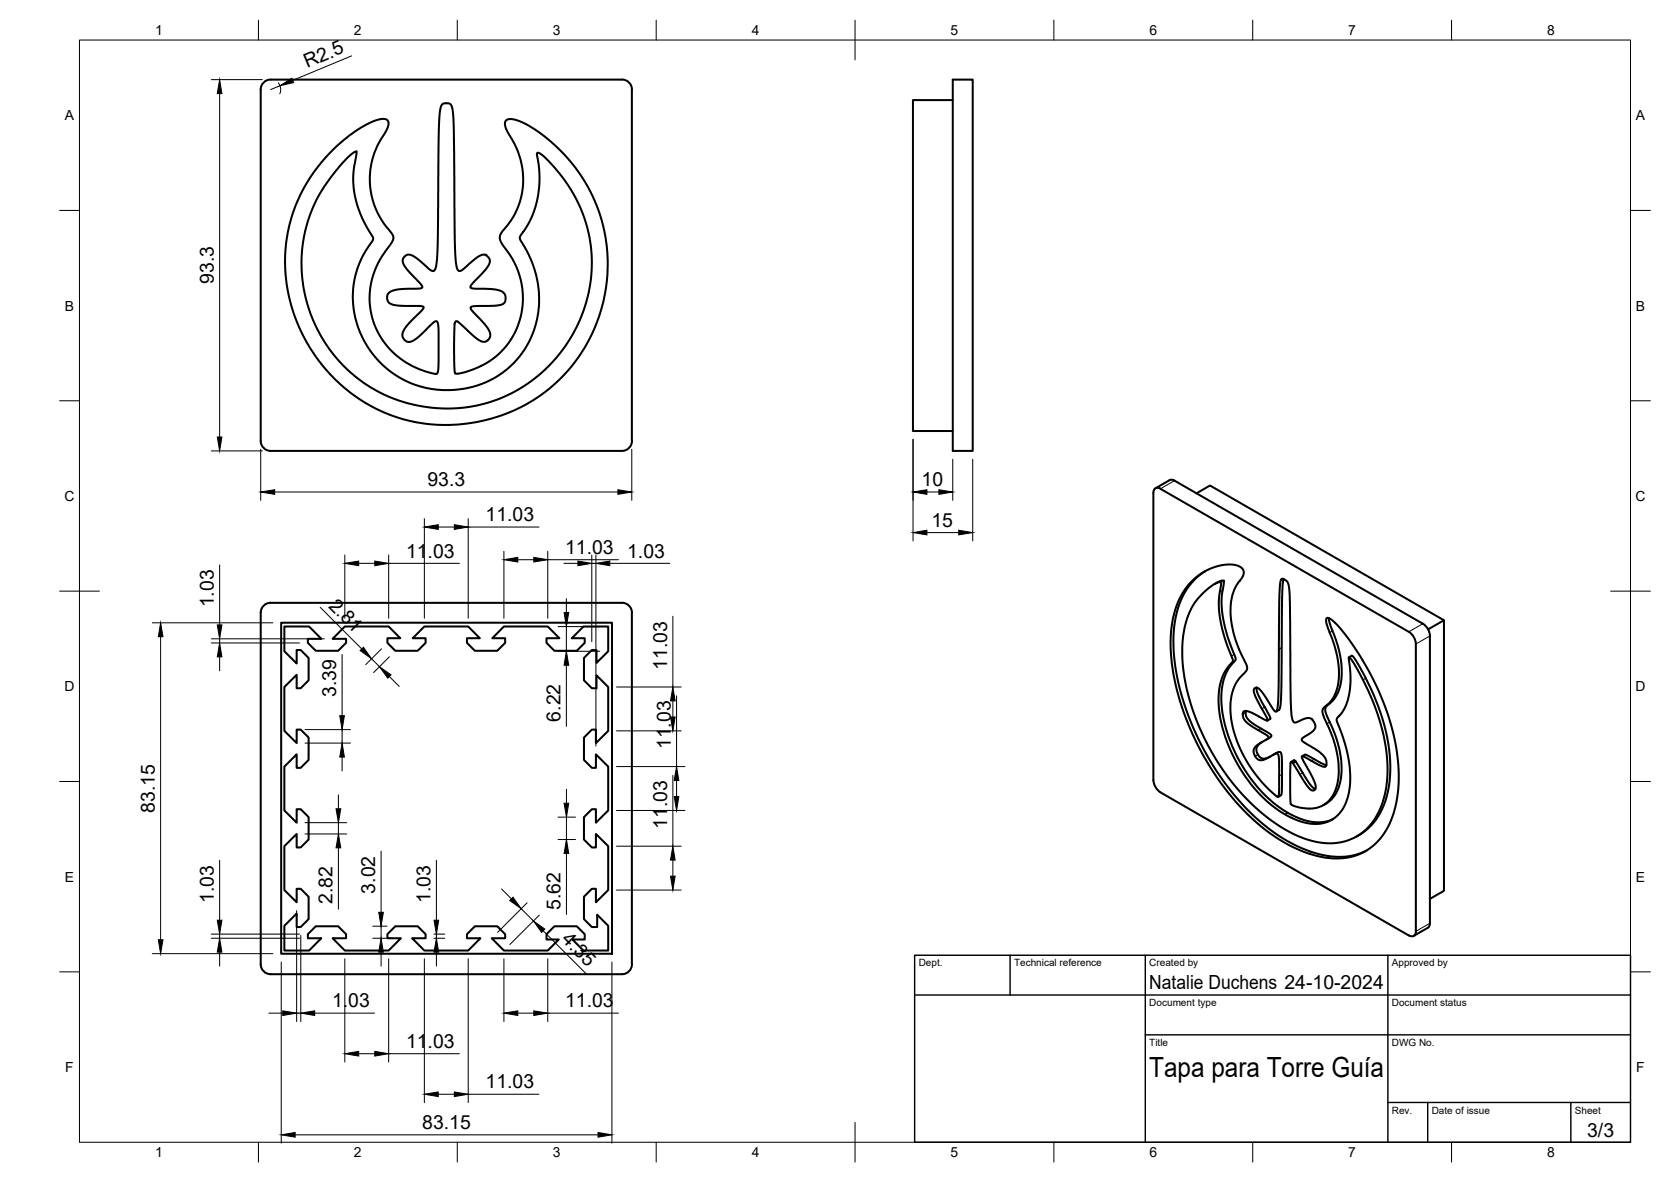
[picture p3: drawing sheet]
<svg xmlns="http://www.w3.org/2000/svg" width="420mm" height="297mm" viewBox="0 0 420 297" stroke-linecap="round" stroke-linejoin="round" font-family="sans-serif">
<!-- layer: Visible -->
<g fill="none" stroke="#000" stroke-width=".51">
<path d="M82.7 38.6a31 31 0 0 1 11.9-8.4l1.9-.3 .7 .1 .4 .4 .1 .6-.1 .8-1.1 2.1a19.7 19.7 0 0 0 2.1 24.9l.3 .7-.1 .9-3.8 5.9-1.2 3-.6 2.7-.3 3.3 .3 2.9 .7 2.6 1.1 2.7 1.2 2 1.5 1.9 1.5 1.5 1.7 1.4 1.9 1.2 2.4 1.2 1.9 .7 2.5 .6 .5-.4 .2-1.7-.1-10a.83 .83 0 0 0-.7-1.2l-.7 .5-4 3.8-1.4 .8a1.88 1.88 0 0 1-2.1-1 1.88 1.88 0 0 1 .5-2.2l.9-1.3 3.6-3.6a.46 .46 0 0 0 .2-.6 .46 .46 0 0 0-.7-.2l-5.7-.1-1.3-.2-.9-.5a1.93 1.93 0 0 1-.4-2.1 1.93 1.93 0 0 1 1.9-1.1l2.3-.3 3.7-.1 .8-.3-.4-.8-3.4-3.6-1.1-1.8a1.68 1.68 0 0 1 .9-1.9 1.68 1.68 0 0 1 2 .4l3.8 3.2a.89 .89 0 0 0 1.1 .4 .89 .89 0 0 0 .5-1.1l.5-5.8 .2-28.1 .2-4.4 .3-1.7a1.54 1.54 0 0 1 1.8-1.1 1.54 1.54 0 0 1 1.2 1.8l.3 5.9 .3 28.9 .3 4.2 .6 1.3a1.11 1.11 0 0 0 1.4-.5l2.9-2.6 1.7-.9a1.78 1.78 0 0 1 1.8 1.2 1.78 1.78 0 0 1-.6 2l-3.6 3.9-.6 1.1 1 .3 3.8 .1 2.3 .3 1.2 .6 .5 1a1.85 1.85 0 0 1-2.2 2.3l-5.6 .1-1 .4 .4 .8 3.2 3.3 .8 1.2 .6 1.2-.2 1.2a1.79 1.79 0 0 1-3 .2l-3.8-3.4a2.11 2.11 0 0 0-1.6-1.1 1.71 1.71 0 0 0-.4 1.8l-.1 9.7 .2 1.5 .3 .2 1.7-.2 2.7-.9 2.4-1.1 1.9-1.1 1.5-1.2 1.9-1.8 1.6-2.1 1-1.8 1.2-2.9 .5-2 .4-3.7-.2-2.6-.5-2.6-.9-2.8-1-2-3.1-4.7a2.84 2.84 0 0 1 1.1-2.9 19.4 19.4 0 0 0 .7-24.3l-.6-1.8v-.6l.2-.5 .5-.3 .9-.1 1.7 .4 2.6 1.2 2.5 1.7 5.1 4.3 4.2 4.7 3 4.5 2.4 5 1.5 4.8a40.3 40.3 0 0 1-42.5 50.2l-6.1-.9-4.9-1.5-4.7-2.2-4.9-3.1-4.1-3.5-4.1-4.6-3-4.5-2.7-5.5-1.8-5.9-1-6.1-.1-4.6 .6-5.8 1.4-5 1-2.7 1.6-3.3 2.7-4.4zM87.1 39.9l2.2-1.8a.27 .27 0 0 1 .4 0 .27 .27 0 0 1 0 .4l-.9 5.7 .4 4.6 .6 2.6 .9 2.5 1 2.2 2.1 3.7-.4 1.1a23.2 23.2 0 0 0 12.9 36.4 23.1 23.1 0 0 0 27.3-12.5 25.7 25.7 0 0 0-2.9-24.7l.2-.9 1.5-2.1 1.3-2.6 1.3-4.1 .6-3.2 .1-1.9-.2-3.6-.5-2.8v-.4l.3-.1 1.5 1 2.2 2.2 2.4 2.9 2.2 3.3 1.5 2.6 1.4 3.1 .8 2.5 .9 3.4 .4 2.9 .2 3.5-.4 5.8-1 4.4-.7 2.2-1.5 3.5-1.4 2.7-3.6 5.1-4.3 4.4-4.7 3.5-4.7 2.4-4.6 1.6-5.8 1.1-4.9 .1-5.8-.6a36.3 36.3 0 0 1-19.1-61.2zM158.9 22.5v88.3M158.9 22.5a2.48 2.48 0 0 0-2.5-2.5h-88.3a2.51 2.51 0 0 0-2.5 2.5v88.3a2.51 2.51 0 0 0 2.5 2.5h88.3a2.51 2.51 0 0 0 2.5-2.5M239.6 25.2h-10v83.1h10M239.6 20h5v93.3h-5zM290 123.9v72.2M290 123.8a1.08 1.08 0 0 1 .5-1.1 1.08 1.08 0 0 1 1.3 .1l62.4 36a3.9 3.9 0 0 1 1.8 3v72.2a1.08 1.08 0 0 1-.5 1.2 1.08 1.08 0 0 1-1.3-.1l-62.4-36M294.1 120.7l-3.6 2M294.1 120.7l.6-.2 .6 .3 62.5 35.9M300.8 124l3.4-2 58.9 33.9v68l-3.6 2M70.7 156.5h83.2v83.2h-83.2z"/>
<path d="M71.5 157.4h6.2l3.1 3.1h-3.4v1.1l2 1.9h5.6l2-1.9v-1.1h-3.4l3.1-3.1h11l2.9 3h-3.2v1.2l2 1.9h5.6l2-1.9v-1.2h-3.2l2.9-3h11l2.9 3h-3.2v1.2l2 1.9h5.6l2-1.9v-1.2h-3.2l2.9-3h11l3 3h-3.3v1.2l2 1.9h5.6l2-1.9v-1.2h-3.2l2.9-3h6.2v6.3l-2.9 2.9v-3.2h-1.2l-2 1.9v5.7l2 2h1.2v-3.3l2.9 2.9v11.1l-3.1 3v-3.3h-1l-2 1.9v5.7l2 2h1v-3.4l3.1 3v11.1l-3.1 3v-3.3h-1l-2 1.9v5.7l2 2h1v-3.4l3.1 3v11.1l-3.1 3v-3.3h-1l-2 1.9v5.7l2 2h1.4v-3.1l2.7 2.7v6.3h-6.2l-2.8-2.8h3.1v-1.3l-2-2h-5.6l-2 2v1.3h3.1l-2.8 2.8h-11l-3.1-3.1h3.4v-1l-2-2h-5.6l-2 2v1h3.4l-3.1 3.1h-11l-3.1-3.1h3.4v-1l-2-2h-5.6l-2 2v1h3.4l-3.1 3.1h-11l-3.1-3.1h3.4v-1l-2-2h-5.6l-2 2v1h3.4l-3.1 3.1h-6.2v-6.3l3.1-3v3.4h1l2-2v-5.7l-2-1.9h-1v3.3l-3.1-3v-11.1l3.1-3v3.4h1l2-2v-5.7l-2-1.9h-1v3.3l-3.1-3v-11.1l3.1-3v3.4h1l2-2v-5.7l-2-1.9h-1v3.3l-3.1-3v-11.1l3.1-3v3.4h1l2-2v-5.7l-2-1.9h-1v3.3l-3.1-3zM158.9 154v88.3M158.9 154a2.48 2.48 0 0 0-2.5-2.5h-88.3a2.51 2.51 0 0 0-2.5 2.5v88.3a2.51 2.51 0 0 0 2.5 2.5h88.3a2.51 2.51 0 0 0 2.5-2.5M302.6 148.9l2.4-1.9 1.3-.6a.42 .42 0 0 1 .5-.2 .42 .42 0 0 1 .3 .4 24.4 24.4 0 0 0 1.2 14.8l1.5 3.9a.99 .99 0 0 1-.3 1.5 13.7 13.7 0 0 0-3 11.3 37.5 37.5 0 0 0 15.9 26.2 13.5 13.5 0 0 0 11 2.4 9.2 9.2 0 0 0 5.9-8.1 32.6 32.6 0 0 0-3.2-17.4v-.5a12.2 12.2 0 0 0 3.4-8.4 31 31 0 0 0-.4-6.9l.2-.2a56.5 56.5 0 0 1 9.5 25.9 22.5 22.5 0 0 1-4.5 16.5 13.8 13.8 0 0 1-15 3.6 40.4 40.4 0 0 1-17.7-12.4 58 58 0 0 1-14.3-33.6 21.8 21.8 0 0 1 3.8-14.7zM303.1 143.5a17.8 17.8 0 0 0-7.8 13.9 53.6 53.6 0 0 0 6 28.3 60.7 60.7 0 0 0 21.1 24.9 25.7 25.7 0 0 0 16.8 4.6l2.3-.6 2.2-.9M305.4 146.8l.6-.4a1.49 1.49 0 0 1 1.8-.4v.2a23.8 23.8 0 0 0 .8 13.7l1.9 5a1.01 1.01 0 0 1-.3 1.5 14.2 14.2 0 0 0-2.9 12 37.6 37.6 0 0 0 15.9 25.5 13.7 13.7 0 0 0 10.9 2.4l1.1-.5M322.7 145.5l-.2 1.9-.2 3.9-.1 22.4a12.5 12.5 0 0 1-.6 4.7l-.7 .4M334.1 155.3l.2 1.2a33.8 33.8 0 0 1 3.1 12 9.7 9.7 0 0 1-3.5 8.7 1.74 1.74 0 0 0-.4 2.4 28.3 28.3 0 0 1 3.7 15.9 8.4 8.4 0 0 1-4.5 6.8M357.8 156.7a3.9 3.9 0 0 1 1.7 3.1v72.2l-.1 .7-.4 .5-3.5 2M363.1 155.9l-4 2.3M313.2 178.7a3 3 0 0 0 1.9 3.2l3.3 1.9a1.56 1.56 0 0 1 1.2 1.3l-1.3 .8M316 172.8v.1a14 14 0 0 0 2.6 5.8l.8 1.8-.7 .6"/>
<path d="M339.2 165.2l.8-.4a45.9 45.9 0 0 1 6.5 12.5 40.8 40.8 0 0 1 2.5 21.6 15.6 15.6 0 0 1-7.9 11.3M290 196a3.9 3.9 0 0 0 1.8 3.1M317.4 186.4a2.15 2.15 0 0 0-1.4 2.4 2.15 2.15 0 0 0 2.1 1.8l1.3-.5M320 189.8l.9-.5a.79 .79 0 0 1 1-.3 .79 .79 0 0 1 .4 1v4.1a18.6 18.6 0 0 1-.2 5.8l-.7 .4M325.8 191.4l-.4-.4-.7 .5M327.4 190.1l.9-.4 5.2 2.6M329.9 180.8a2.11 2.11 0 0 0-2.6 .1l-1.1 .5a.84 .84 0 0 1-1 0 .84 .84 0 0 1-.3-.9l-.4-4.8-.2-24.8a10.4 10.4 0 0 0-.7-4.8l-.3-.2a.78 .78 0 0 0-1.1-.3 46 46 0 0 0-.6 9.7l-.1 18.3a14.6 14.6 0 0 1-.6 5.2 2.28 2.28 0 0 1-1.4-1.5l-2.4-3.6a1.31 1.31 0 0 0-1.5-.8 1.26 1.26 0 0 0-.1 1.8l2 3.7a4.6 4.6 0 0 1 1.2 2.7l-.9-.3a14.2 14.2 0 0 0-4.8-2.1 1.55 1.55 0 0 0 .1 2.4l1 .9 2.5 1.6a4.6 4.6 0 0 1 2.4 1.8l-.4 .4a9.5 9.5 0 0 0-3.3 2.4 2.13 2.13 0 0 0 .9 2.5 2.13 2.13 0 0 0 2.6-.3l1.9-1 .3-.1 .3 .2a32.2 32.2 0 0 1 .3 8.1l-.1 2.3-.2 .4a31.6 31.6 0 0 1-11.9-21.6 11.6 11.6 0 0 1 4-10.2 2.05 2.05 0 0 0-.4-2.2 24.3 24.3 0 0 1-3.1-16.8 17.5 17.5 0 0 1 2.7-4.8 1.83 1.83 0 0 0-1.7-2.6 13.5 13.5 0 0 0-13.7 7.2 29.2 29.2 0 0 0-2.4 18.7 67.2 67.2 0 0 0 23.4 40.6 30.6 30.6 0 0 0 17.8 7.1 14.4 14.4 0 0 0 14.1-10.4 38.9 38.9 0 0 0-.5-23.8 65.5 65.5 0 0 0-14.2-25.2 1.82 1.82 0 0 0-1.8-.9 7.5 7.5 0 0 0 1 4.3 20.5 20.5 0 0 1 1.3 14.3 9.1 9.1 0 0 1-3.2 4.1 3.1 3.1 0 0 0 .5 2.8 25.6 25.6 0 0 1 3.1 15.8 7.1 7.1 0 0 1-7.8 6.5l-2.9-.6a1.26 1.26 0 0 1-1.2-1.7l.1-8.9 .2-.5 .4 .3M329.9 180.8h.1M330 180.8a1.96 1.96 0 0 1 .3 2.7l-1.5 1.2a1.84 1.84 0 0 0-1.5 1.3l.9 .7a17.4 17.4 0 0 1 5 3.8l.2 .5a1.07 1.07 0 0 1-.5 1.7l-3.2-1.5a4.2 4.2 0 0 0-2.4-1.1l.5 1.3a24.4 24.4 0 0 1 3 6.4 .87 .87 0 0 1-.7 .9 .87 .87 0 0 1-1-.7l-4-6.2 .7-.4 .5 .8a26.4 26.4 0 0 0 4 5.9l.4 .2"/>
</g>
<circle cx="122" cy="64" r=".25" fill="#000"/>
<!-- layer: Visible Narrow -->
<g fill="none" stroke="#000" stroke-width=".25">
<path d="M295.3 120.8l-3.5 2M302.9 143.6l-.7 .4M307.4 148.4l-.7 .4M307.8 146l-.7 .4M335 158.5l-.7 .4M357.8 156.7l-3.6 2.1M359.5 159.8l-3.5 2M310.2 166.4l-.7 .4M310.3 164.5l-.7 .4M313.2 179.1l-.7 .4M318 177.7l-.7 .4M322.3 162.8l-.7 .4"/>
<path d="M334.1 177l-.7 .4M343.4 170.4l-.7 .4M316.3 189.6l-.7 .4M317 183.1l-.7 .4M322.3 194.6l-.7 .4M327.6 194.2l-.7 .5M330.5 190.8l-.7 .4M334.3 181.5l-.6 .4M323.8 204.2l-.7 .4M329.9 214.1l-.7 .4M359.5 232l-3.5 2"/>
</g>
<!-- layer: BORDER -->
<g fill="none" stroke="#000" stroke-width=".25">
<path d="M20 10.1h390v276.9h-390zM65 5.1v5M115 5.1v5M165 5.1v5M215 5.1v10M265 5.1v5M315 5.1v5M365 5.1v5M15 52.9h5M410 52.9h5M15 100.7h5M410 100.7h5"/>
<path d="M15 148.6h10M405 148.6h10M15 196.4h5M410 196.4h5M15 244.2h5M410 244.2h5M65 287v5M115 287v5M165 287v5M215 282.1v9.9M265 287v5M315 287v5"/>
<path d="M365 287v5"/>
</g>
<!-- layer: TITLEBLOCK -->
<path d="M230 240.1h180v46.9h-180zM230 250h180M254 240.1v9.9M288 240.1v46.9M349 240.1v46.9M288 260.1h122M349 277.1h61M359 277.1v9.9M395 277.1v9.9" fill="none" stroke="#000" stroke-width=".36"/>
<!-- layer: FD_Dimensions -->
<g fill="none" stroke="#000" stroke-width=".25">
<path d="M88.4 14l-14.8 6.2M53.1 20h12.9M55.2 23.5v86.3M70 20.8a2.51 2.51 0 0 1 .3 2.8M70.4 21.6l-2.3 .9M53.1 113.3h12.9M65.6 112.9v12.8M158.9 112.9v12.8M229.6 110.4v25.5M239.6 115.4v10.3M244.6 115.4v20.5M69.1 123.6h86.3"/>
<path d="M86.7 139.5v15.9M97.7 139.5v15.9M106.7 130.4v25M110.2 132.4h4M117.7 130.4v25M117.7 132.4h17.8M126.7 138.5v16.9M137.7 138.5v16.9M148.8 139.5v21.8M149.8 139.5v48M233.1 123.6h3M233.1 133.8h8"/>
<path d="M38.3 156.5h30.3M55.2 142v15M80.5 152.6l10.5 10.5M90.2 141.6h4M97.7 141.6h17.8M130.2 140.7h4M137.7 140.7h17.8M140.3 157.5h10.5M141.8 141.6h3.5M142.4 150.5v3.5M142.4 157.5v6.2M148.8 141.6h1"/>
<path d="M153.3 141.6h15.1M169.2 154.9v17.7M40.4 160v76.2M53.1 161.6h22.2M53.1 160.5h28.4M55.2 160.5v1.1M55.2 165.1v3.5M86 164.5v15.4M93.4 165.6l2 1.9M95.9 163.1l-4 3.9M97.9 170l2.5 2.5M97.9 165l-4 4"/>
<path d="M140.3 163.7h10.5M142.4 167.2v15.3M155 172.6h16.3M169.2 176.1v4.1M170.1 174.9v17.7M76.7 186.7h11.4M76.7 183.4h11.4M85.1 199.8v3.4M86 183.4v3.3M86 190.3v3.4M142.4 198.3v3.6M155 183.7h16.3"/>
<path d="M155 192.6h17.2M169.2 194.9v17.7M170.1 196.1v4.1M55.2 216.2v15.1M76.7 206.7h10.5M76.7 209.6h10.5M85.1 206.7v2.9M85.1 213.1v15.4M95.8 213.9v15.4M109.7 216.2v15.1M140.3 205.3h4.4M140.3 211h4.4"/>
<path d="M142.4 205.3v5.7M142.4 214.5v15.3M155 203.7h17.2M155 212.6h16.3M169.2 216.1v4.1M38.3 239.7h30.3M53.1 235.8h22.2M53.1 234.7h22.2M55.2 234.7v1.1M55.2 239.3v3.5M74.6 228.8v27.9M75.6 235.1v21.6"/>
<path d="M93.7 235.8h5M93.7 232.8h3.6M95.8 232.8v3M95.8 239.3v3.5M109.1 235.8h2.7M109.1 234.7h2.7M109.7 234.7v1.1M109.7 239.3v3.5M126.1 223.4l2.5 2.5M131 228.4l3.1 3M132.5 226.9l-7.4 7.4M135.6 230l-7.4 7.4"/>
<path d="M136.6 233.9l11 11M155 223.7h16.3M67.6 254.6h3.5M70.7 241.8v45.5M74.6 254.6h1M79.1 254.6h15.1M86.7 240.9v26M97.7 240.9v26M106.7 240.9v36.2M117.7 240.9v36.2M126.7 240.9v15.8M130.2 254.6h4"/>
<path d="M137.7 254.6h17.8M137.7 240.9v15.8M153.9 241.8v45.5M90.2 264.8h4M97.7 264.8h17.8M110.2 275h4M117.7 275h17.8M74.2 285.2h76.2"/>
</g>
<g fill="#000" stroke="#000" stroke-width=".25">
<path d="M70.4 21.6l3-1.9 .4 1.1zM55.2 20l.6 3.5h-1.2zM54.6 109.8h1.2l-.6 3.5zM65.6 123.6l3.5-.5v1.1zM106.7 132.4l3.5-.5v1.1zM114.2 131.9l3.5 .5-3.5 .6zM155.4 123.1l3.5 .5-3.5 .6zM229.6 133.8l3.5-.5v1.1zM229.6 123.6l3.5-.5v1.1zM236.1 123.1l3.5 .5-3.5 .6zM241.1 133.3l3.5 .5-3.5 .6zM54.6 157h1.2l-.6 3.5z"/>
<path d="M86.7 141.6l3.5-.6v1.2zM94.2 141l3.5 .6-3.5 .6zM126.7 140.7l3.5-.6v1.1zM134.2 140.1l3.5 .6-3.5 .5zM141.8 154h1.2l-.6 3.5zM145.3 141l3.5 .6-3.5 .6zM149.8 141.6l3.5-.6v1.2zM40.4 156.5l.6 3.5h-1.2zM55.2 161.6l.6 3.5h-1.2zM85.4 179.9h1.2l-.6 3.5zM90.6 163.5l.8-.8 2 2.9zM95.4 167.5l2.9 2.1-.8 .8z"/>
<path d="M142.4 163.7l.6 3.5h-1.2zM169.2 172.6l.6 3.5h-1.2zM86 186.7l.6 3.6h-1.2zM168.6 180.2h1.2l-.6 3.5zM170.1 192.6l.6 3.5h-1.2zM84.5 203.2h1.2l-.6 3.5zM85.1 209.6l.6 3.5h-1.2zM141.8 201.9h1.2l-.6 3.4zM142.4 211l.6 3.5h-1.2zM169.2 212.6l.6 3.5h-1.2zM169.5 200.2h1.2l-.6 3.5zM39.8 236.2h1.2l-.6 3.5z"/>
<path d="M55.2 235.8l.6 3.5h-1.2zM54.6 231.3h1.2l-.6 3.4zM95.8 235.8l.6 3.5h-1.2zM95.2 229.3h1.2l-.6 3.5zM109.7 235.8l.6 3.5h-1.2zM109.1 231.3h1.2l-.6 3.4zM128.2 226.3l.8-.8 2 2.9zM134.1 231.4l2.9 2.1-.8 .8zM168.6 220.2h1.2l-.6 3.5zM71.1 254l3.5 .6-3.5 .6zM75.6 254.6l3.5-.6v1.2zM126.7 254.6l3.5-.6v1.2z"/>
<path d="M134.2 254l3.5 .6-3.5 .6zM86.7 264.8l3.5-.6v1.2zM94.2 264.2l3.5 .6-3.5 .6zM106.7 275l3.5-.6v1.2zM114.2 274.4l3.5 .6-3.5 .6zM70.7 285.2l3.5-.6v1.2zM150.4 284.6l3.5 .6-3.5 .6z"/>
</g>
<text font-size="7" x="289" y="270.6">Tapa para Torre Guía</text>
<g font-size="4.9">
<text x="77.2" y="17.1" transform="rotate(-23 77.2 17.1)">R2.5</text>
<text x="53.8" y="71.4" transform="rotate(-90 53.8 71.4)">93.3</text>
<text x="107.5" y="122.2">93.3</text>
<text x="231.7" y="122.2">10</text>
<text x="122.1" y="131">11.03</text>
<text x="234.2" y="132.4">15</text>
<text x="102.1" y="140.1">11.03</text>
<text x="142.1" y="139.2">11.03</text>
<text x="157.7" y="140.1">1.03</text>
<text x="53.8" y="152.7" transform="rotate(-90 53.8 152.7)">1.03</text>
<text x="82.4" y="152.5" transform="rotate(45 82.4 152.5)">2.81</text>
<text x="167.7" y="168.3" transform="rotate(-90 167.7 168.3)">11.03</text>
<text x="84.6" y="175.2" transform="rotate(-90 84.6 175.2)">3.39</text>
<text x="140.9" y="181.3" transform="rotate(-90 140.9 181.3)">6.22</text>
<text x="168.6" y="188.3" transform="rotate(-90 168.6 188.3)">11.03</text>
<text x="38.9" y="204.2" transform="rotate(-90 38.9 204.2)">83.15</text>
<text x="167.7" y="208.3" transform="rotate(-90 167.7 208.3)">11.03</text>
<text x="53.8" y="226.9" transform="rotate(-90 53.8 226.9)">1.03</text>
<text x="83.6" y="227.2" transform="rotate(-90 83.6 227.2)">2.82</text>
<text x="94.4" y="224.6" transform="rotate(-90 94.4 224.6)">3.02</text>
<text x="108.3" y="226.9" transform="rotate(-90 108.3 226.9)">1.03</text>
<text x="141" y="228.6" transform="rotate(-90 141 228.6)">5.62</text>
<text x="141.1" y="236.3" transform="rotate(45 141.1 236.3)">4.35</text>
<text x="289" y="248.5">Natalie Duchens 24-10-2024</text>
<text x="83.5" y="253.1">1.03</text>
<text x="142.1" y="253.1">11.03</text>
<text x="102.1" y="263.3">11.03</text>
<text x="122.1" y="273.5">11.03</text>
<text x="106.2" y="283.7">83.15</text>
<text x="399.1" y="285.7">3/3</text>
</g>
<g font-size="3.5">
<text x="39" y="8.8">1</text>
<text x="89" y="8.8">2</text>
<text x="139" y="8.8">3</text>
<text x="189" y="8.8">4</text>
<text x="239" y="8.8">5</text>
<text x="289" y="8.8">6</text>
<text x="339" y="8.8">7</text>
<text x="389" y="8.8">8</text>
<text x="16.3" y="30.2">A</text>
<text x="411.3" y="30.2">A</text>
<text x="16.3" y="78">B</text>
<text x="411.3" y="78">B</text>
<text x="16.2" y="125.9">C</text>
<text x="411.2" y="125.9">C</text>
<text x="16.2" y="173.7">D</text>
<text x="411.2" y="173.7">D</text>
<text x="16.3" y="221.6">E</text>
<text x="411.3" y="221.6">E</text>
<text x="16.4" y="269.4">F</text>
<text x="411.4" y="269.4">F</text>
<text x="39" y="290.8">1</text>
<text x="89" y="290.8">2</text>
<text x="139" y="290.8">3</text>
<text x="189" y="290.8">4</text>
<text x="239" y="290.8">5</text>
<text x="289" y="290.8">6</text>
<text x="339" y="290.8">7</text>
<text x="389" y="290.8">8</text>
</g>
<g font-size="2.5">
<text x="231" y="242.9">Dept.</text>
<text x="255" y="242.9">Technical reference</text>
<text x="289" y="242.9">Created by</text>
<text x="350" y="242.9">Approved by</text>
<text x="289" y="252.8">Document type</text>
<text x="350" y="252.8">Document status</text>
<text x="289" y="262.9">Title</text>
<text x="350" y="262.9">DWG No.</text>
<text x="350" y="279.9">Rev.</text>
<text x="360" y="279.9">Date of issue</text>
<text x="396" y="279.9">Sheet</text>
</g>
</svg>
